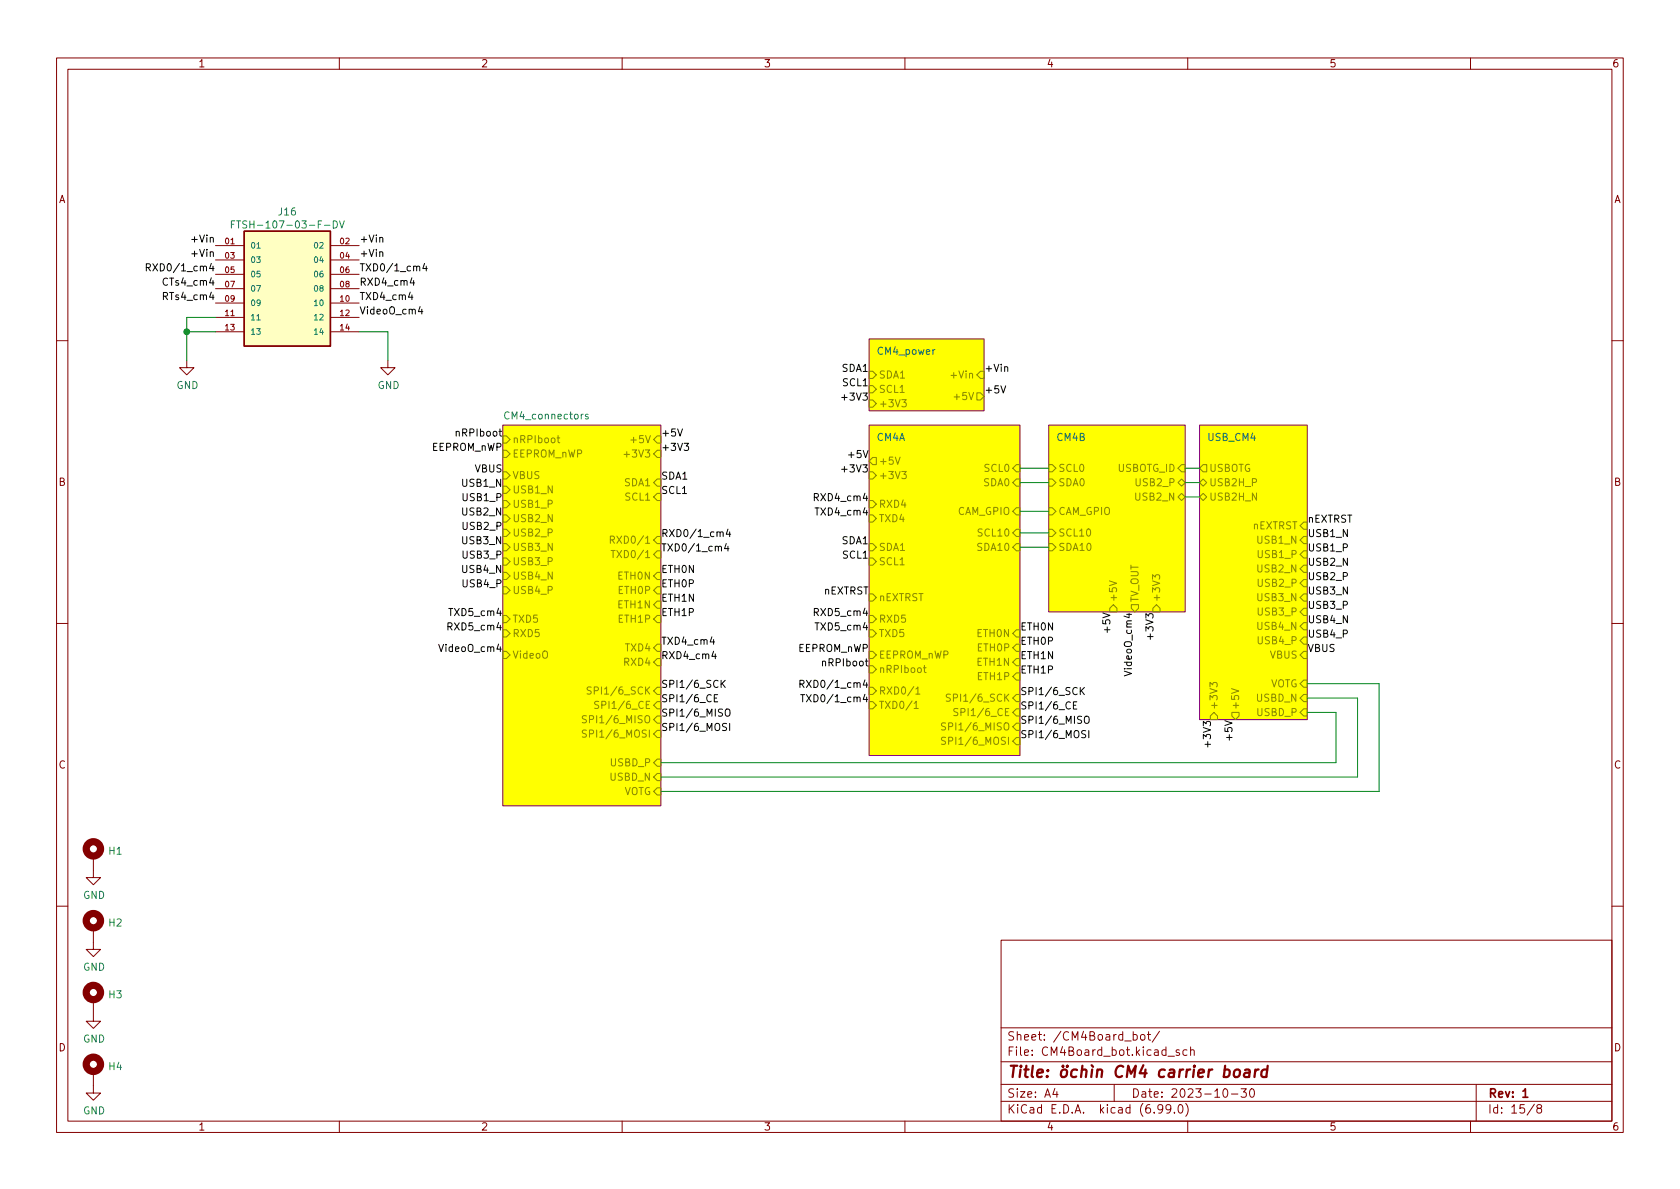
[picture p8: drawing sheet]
<svg xmlns="http://www.w3.org/2000/svg" width="297mm" height="210mm" viewBox="0 0 297 210" stroke-linecap="round" stroke-linejoin="round" font-family="sans-serif">
<g fill="none" stroke="#840000" stroke-width=".18">
<path d="M10 10.2h277v190.1h-277zM12 12.2h273v186.1h-273zM60 10.2v2M110 10.2v2M160 10.2v2M210 10.2v2M260 10.2v2M38.1 43.4h5.1M38.1 46h5.1M38.1 48.5h5.1M38.1 51h5.1M38.1 53.6h5.1"/>
<path d="M38.1 56.1h5.1M38.1 58.7h5.1M58.4 43.4h5.1M58.4 46h5.1M58.4 48.5h5.1M58.4 51h5.1M58.4 53.6h5.1M58.4 56.1h5.1M58.4 58.7h5.1M10 60.2h2M33 63.7v1.3h1.3l-1.3 1.3-1.3-1.3h1.3M68.6 63.7v1.3h1.2l-1.2 1.3-1.3-1.3h1.3"/>
<path d="M285 60.2h2M10 110.2h2M285 110.2h2M16.5 151.4v3.8h1.3l-1.3 1.3-1.3-1.3h1.3M10 160.2h2M16.5 164.1v3.8h1.3l-1.3 1.3-1.3-1.3h1.3M16.5 176.8v3.8h1.3l-1.3 1.3-1.3-1.3h1.3M177 166.3h108v32h-108zM285 160.2h2M16.5 189.5v3.8h1.3l-1.3 1.3-1.3-1.3h1.3M60 198.3v2M110 198.3v2"/>
<path d="M160 198.3v2M177 194.8h108M177 191.8h108M177 187.8h108M177 181.8h108M186.5 192.5l-.4 1h1M186.9 193v1M197 191.8v3M200.4 183l.4-.1 .3 .3v.4l-.2 .3h-.5M201.7 183.1l.2-.2 .5 .2v.5l-.1 .3h-.4l-.2-.1zM202.9 182.9h.5M203.1 182.4v1.3l.3 .2"/>
<path d="M205 182.4l-1.3 1.9M205.6 196l-.3 .3h-.3l-.3-.3 .2-.6 .4-.1 .2 .2a.99 .99 0 0 1-.4 1.3h-.2M206.5 186.8h1.1M207 196l-.3 .3h-.3l-.3-.3 .2-.6 .4-.1 .2 .2a.99 .99 0 0 1-.3 1.3h-.3M207.6 196.7v.1M208.5 195.4l.1-.1a.81 .81 0 0 1 .6 .7 .81 .81 0 0 1-.3 .8h-.1a.81 .81 0 0 1-.6-.6 .81 .81 0 0 1 .3-.8zM208.5 185.7l-.4-.1-.2 .2 .1 .3 .5 .1v.4h-.6M209.6 195.1a1.72 1.72 0 0 1 0 2.3M209.9 185.7l-.5-.1-.3 .3v.4l.2 .3h.6M210 198.3v2M210.5 185.8l.2-.2 .4 .1v.9M210.5 185.1v1.5"/>
<path d="M216.4 192.6l.2-.1a.81 .81 0 0 1 .6 .7 .81 .81 0 0 1-.3 .8h-.2a.81 .81 0 0 1-.6-.6 .81 .81 0 0 1 .3-.8zM217.7 193.5h1.2M219.4 192.5h1l-.5 .6 .4 .1v.7l-.2 .1h-.5l-.2-.1M221.1 192.7l.2-.2a.81 .81 0 0 1 .6 .7 .81 .81 0 0 1-.3 .8h-.2a.81 .81 0 0 1-.3-1.3zM260 198.3v2M261 191.8v6.5M271.3 195.3l-1.3 1.9M272 196l-.3-.3 .1-.2 .2-.2 .4 .1 .2 .2-.1 .2-.6 .2-.2 .3 .1 .4 .2 .1h.3l.3-.3-.1-.4-.2-.1"/>
</g>
<path d="M269.3 193l.4-.5v1.5M269.3 194h.8" fill="none" stroke="#840000" stroke-width=".3"/>
<g fill="none" stroke="#840000" stroke-width=".4">
<path d="M178.7 188.5h1.2M179.3 188.5l-.3 2M180.4 189.1l-.1 1.4M180.5 188.5l-.1 .1 .1 .1 .1-.1-.1-.1v.2M181.1 189.1h.8M181.5 188.5l-.2 1.7v.2l.4 .1M182.6 188.5l-.2 1.7 .3 .3M183.4 189.8l1-.2-.1-.4-.5-.1-.3 .3-.1 1 .2 .1 .6-.1M185.2 190.3v.1l-.1 .1-.1-.1 .2-.1-.1 .2M185.3 189.2l.1 .1-.1 .1-.1-.1 .1-.1v.2M187.8 189.3a.52 .52 0 0 1 .5-.2 .52 .52 0 0 1 .4 .4l-.1 .6a.55 .55 0 0 1-.5 .4 .55 .55 0 0 1-.5-.4zM188 188.5v.1l-.1 .1-.1-.1 .2-.1-.1 .2"/>
<path d="M188.7 188.5l.1 .1-.1 .1-.1-.1 .1-.1v.2M190.4 189.2a.66 .66 0 0 0-1 .3v.6l.1 .3 .2 .1 .6-.1M191.3 189.3a.49 .49 0 0 1 .8 .1l-.1 1.1M191.4 188.5l-.3 2M193 188.4l.3 .3M193.1 189.1l-.2 1.4M194 189.3a.49 .49 0 0 1 .9 .1l-.1 1.1M194.1 189.1l-.2 1.4M198.6 188.7a.88 .88 0 0 0-1-.1 .88 .88 0 0 0-.4 1 .69 .69 0 0 0 .4 .8 .69 .69 0 0 0 .8-.1M199.2 190.5l.3-2 .5 1.4 .8-1.4-.2 2M202.2 188.4l-.7 1.4h1.2M202.5 189.1l-.1 1.4"/>
<path d="M206 189.2a.66 .66 0 0 0-1 .3l-.1 .6 .1 .3 .2 .1 .6-.1M206.8 189.2l.2-.1 .6 .1-.1 1.3M207.6 189.6l-.7 .1a.4 .4 0 0 0-.3 .3 .4 .4 0 0 0 .2 .5l.7-.1M208.6 189.1l-.1 1.4M209.2 189.1l-.4 .1-.2 .3M209.9 189.1l-.2 1.4M210.4 189.1l-.4 .1-.2 .3M211.1 189.1l-.2 1.4M211.2 188.5l-.1 .1 .1 .1 .1-.1-.1-.1v.2M211.9 189.8l1-.2-.1-.4-.5-.1-.4 .3v1l.2 .1 .6-.1M213.8 189.1l-.2 1.4M214.3 189.1l-.3 .1-.3 .3"/>
<path d="M216.5 189.2l.2-.1 .6 .1 .1 .3v.6a.66 .66 0 0 1-1 .3M216.6 188.5l-.2 2M218.3 189.3a.52 .52 0 0 1 .5-.2 .52 .52 0 0 1 .5 .4l-.1 .6a.55 .55 0 0 1-.5 .4 .55 .55 0 0 1-.6-.4zM220.1 189.2l.2-.1 .6 .1-.1 1.3M221 189.6l-.7 .1a.4 .4 0 0 0-.4 .3 .4 .4 0 0 0 .3 .5l.7-.1M222 189.1l-.2 1.4M222.5 189.1l-.4 .1-.2 .3M224 189.2a.66 .66 0 0 0-.9 .3l-.1 .6 .1 .3 .2 .1 .6-.1M224.1 188.5l-.2 2"/>
</g>
<g fill="#ff0" stroke="#ff0" stroke-width=".18">
<path d="M153.7 59.9h20.3v12.7h-20.3z"/>
<path d="M88.9 75.2h27.9v67.3h-27.9z"/>
<path d="M153.7 75.2h26.6v58.4h-26.6z"/>
<path d="M185.4 75.2h24.1v33h-24.1z"/>
<path d="M212.1 75.2h19v52h-19z"/>
</g>
<path d="M153.7 59.9h20.3v12.7h-20.3zM88.9 75.2h27.9v67.3h-27.9zM153.7 75.2h26.6v58.4h-26.6zM185.4 75.2h24.1v33h-24.1zM212.1 75.2h19v52h-19z" fill="none" stroke="#840084" stroke-width=".18"/>
<g fill="none" stroke="#848400" stroke-width=".18">
<path d="M88.9 77.1h.6l.7 .6-.7 .7h-.6zM88.9 79.6h.6l.7 .7-.7 .6h-.6zM98.5 77.4h.5M98.7 77v1.1l.3 .2M116.2 77.1h.6v1.3h-.6l-.6-.7zM116.2 79.6h.6v1.3h-.6l-.6-.6zM153.7 70.7h.6l.6 .7-.6 .6h-.6zM153.7 65.7h.6l.6 .6-.6 .6h-.6zM153.7 68.2h.6l.6 .6-.6 .7h-.6zM159.4 70.7h.8l-.4 .5 .4 .1v.5l-.2 .1-.6-.1M172.7 69.5h.7l.6 .6-.6 .6h-.7zM173.4 65.7h.6v1.2h-.6l-.7-.6z"/>
<path d="M88.9 83.4h.6l.7 .7-.7 .6h-.6zM88.9 86h.6l.7 .6-.7 .6h-.6zM88.9 88.5h.6l.7 .6-.7 .7h-.6zM88.9 93.6h.6l.7 .6-.7 .7h-.6zM88.9 96.1h.6l.7 .7-.7 .6h-.6zM88.9 98.7h.6l.7 .6-.7 .6h-.6zM88.9 91.1h.6l.7 .6-.7 .6h-.6zM107.9 95.5l.6-.1 .1-.2v-.3l-.7-.1v1.3M108 97.3h.8M108.2 95.5l.4 .6M108.4 97.3v1.3M110.3 80.3h1"/>
<path d="M116.2 94.9h.6v1.2h-.6l-.6-.6zM116.2 97.4h.6v1.3h-.6l-.6-.7zM116.2 84.7h.6v1.3h-.6l-.6-.7zM116.2 87.2h.6v1.3h-.6l-.6-.6zM153.7 88.5h.6l.6 .6-.6 .7h-.6zM153.7 91.1h.6l.6 .6-.6 .6h-.6zM153.7 83.4h.6l.6 .7-.6 .6h-.6zM153.7 96.1h.6l.6 .7-.6 .6h-.6zM153.7 98.7h.6l.6 .6-.6 .6h-.6zM154.3 80.9h.6v1.3h-.6l-.6-.7zM158.3 80.8l.4 1.3 .4-1.3M159.4 83.4h.8l-.4 .5 .4 .1v.5l-.2 .1-.6-.1"/>
<path d="M179.7 93.6h.6v1.3h-.6l-.6-.7zM179.7 96.1h.6v1.3h-.6l-.6-.6zM179.7 84.7h.6v1.3h-.6l-.6-.7zM179.7 82.2h.6v1.2h-.6l-.6-.6zM179.7 89.8h.6v1.3h-.6l-.6-.7zM185.4 96.1h.7l.6 .7-.6 .6h-.7zM185.4 93.6h.7l.6 .6-.6 .7h-.7zM185.4 89.8h.7l.6 .6-.6 .7h-.7zM185.4 82.2h.7l.6 .6-.6 .6h-.7zM185.4 84.7h.7l.6 .6-.6 .7h-.7zM208.3 87.9l.6-.7 .6 .7-.6 .6zM208.3 85.3l.6-.6 .6 .6-.6 .7z"/>
<path d="M208.9 82.2h.6v1.2h-.6l-.6-.6zM212.1 85.3l.6-.6 .7 .6-.7 .7zM212.1 87.9l.6-.7 .7 .7-.7 .6zM212.7 82.2h.7v1.2h-.7l-.6-.6zM229.9 93l.6-.7h.6v1.3h-.6zM229.9 98l.6-.6h.6v1.3h-.6zM230.5 94.9h.6v1.2h-.6l-.6-.6zM230.5 99.9h.6v1.3h-.6l-.6-.6zM88.9 103.8h.6l.7 .6-.7 .6h-.6zM88.9 101.2h.6l.7 .6-.7 .7h-.6zM88.9 111.4h.6l.7 .6-.7 .6h-.6zM88.9 108.8h.6l.7 .7-.7 .6h-.6z"/>
<path d="M88.9 115.2h.6l.7 .6-.7 .7h-.6zM116.2 113.9h.6v1.3h-.6l-.6-.7zM116.2 116.5h.6v1.2h-.6l-.6-.6zM116.2 101.2h.6v1.3h-.6l-.6-.7zM116.2 103.8h.6v1.2h-.6l-.6-.6zM116.2 108.8h.6v1.3h-.6l-.6-.6zM116.2 106.3h.6v1.3h-.6l-.6-.7zM153.7 105h.6l.6 .7-.6 .6h-.6zM153.7 108.8h.6l.6 .7-.6 .6h-.6zM153.7 111.4h.6l.6 .6-.6 .6h-.6zM153.7 115.2h.6l.6 .6-.6 .7h-.6zM153.7 117.7h.6l.6 .7-.6 .6h-.6z"/>
<path d="M163.3 118.1h.4M163.4 117.7v1.1l.3 .1M179.7 111.4h.6v1.2h-.6l-.6-.6zM179.7 113.9h.6v1.3h-.6l-.6-.7zM179.7 116.5h.6v1.2h-.6l-.6-.6zM179.7 119h.6v1.3h-.6l-.6-.7zM196.2 102.7l1.2 .4-1.2 .5M196.8 106.9l.7 .7v.6h-1.3v-.6zM200 106.9h1.3v.7l-.6 .6-.7-.6zM203.8 102.4v-.8l.5 .5 .1-.4h.5l.1 .2-.1 .5M203.8 107.6l.7-.7 .6 .7v.6h-1.3zM229.9 105.7l.6-.7h.6v1.3h-.6z"/>
<path d="M229.9 115.8l.6-.6h.6v1.3h-.6zM230.5 110.1h.6v1.3h-.6l-.6-.7zM230.5 112.6h.6v1.3h-.6l-.6-.6zM230.5 107.6h.6v1.2h-.6l-.6-.6zM230.5 102.5h.6v1.3h-.6l-.6-.7zM103.7 126.6h-.5l-.2 .1v.3l.6 .3 .1 .3-.3 .2h-.4M103.7 129.2l-.5-.1-.2 .1v.4l.6 .2 .1 .3-.3 .3-.4-.1M104.5 121.5h-.5l-.1 .1v.4l.5 .2 .1 .3-.2 .2h-.5M105.9 124.1l-.5-.1-.2 .1v.4l.5 .2 .2 .3-.3 .3-.5-.1M116.2 124.1h.6v1.2h-.6l-.6-.6zM116.2 126.6h.6v1.3h-.6l-.6-.7zM116.2 129.2h.6v1.2h-.6l-.6-.6z"/>
<path d="M116.2 121.5h.6v1.3h-.6l-.6-.6zM116.2 134.2h.6v1.3h-.6l-.6-.6zM116.2 136.8h.6v1.2h-.6l-.6-.6zM116.2 139.3h.6v1.3h-.6l-.6-.7zM153.7 124.1h.6l.6 .6-.6 .6h-.6zM153.7 121.5h.6l.6 .7-.6 .6h-.6zM161.6 124.4l.4-.4v1.3M161.6 125.3h.8M161.9 121.8l.4-.3v1.2M161.9 122.7h.8M167.2 130.4h-.5l-.2 .1v.3l.6 .3 .1 .3-.3 .2h-.4M167.2 127.9l-.5-.1-.2 .1v.4l.6 .2 .1 .4-.3 .2-.4-.1"/>
<path d="M168 122.8l-.5-.1-.1 .2v.3l.5 .3 .1 .3-.2 .2h-.5M169.4 125.3h-.5l-.2 .1v.4l.5 .2 .2 .3-.3 .3-.5-.1M179.7 125.3h.6v1.3h-.6l-.6-.6zM179.7 130.4h.6v1.3h-.6l-.6-.6zM179.7 122.8h.6v1.3h-.6l-.6-.7zM179.7 127.9h.6v1.3h-.6l-.6-.7zM213.9 121.5v-.8l.5 .4 .1-.4h.6l.1 .2-.1 .6M214.6 126l.7 .6v.6h-1.3v-.6zM217.7 121.8l1.3 .4-1.3 .4M217.8 126h1.3v.6l-.7 .6-.6-.6zM229.9 120.9l.6-.6h.6v1.2h-.6zM230.5 122.8h.6v1.3h-.6l-.6-.7z"/>
<path d="M230.5 125.3h.6v1.3h-.6l-.6-.6z"/>
</g>
<path d="M40.9 39.7h.4M41.5 39.1h-.6v1.2M41.8 39.1h.7M42.2 39.1v1.2M58.9 39.1a.64 .64 0 0 1 .8 .6 .64 .64 0 0 1-.8 .6zM60 39.1l.4 1.2 .5-1.2M45.4 43.9h.6M45.4 56.6h.6M104 73.3l-.3-.1-.2 .2 .1 .2 .4 .1v.3h-.5" fill="none" stroke="#008484" stroke-width=".18"/>
<g fill="none" stroke="#840000" stroke-width="1.3">
<circle cx="16.5" cy="150.1" r="1.27"/>
<circle cx="16.5" cy="175.5" r="1.27"/>
<circle cx="16.5" cy="162.8" r="1.27"/>
<circle cx="16.5" cy="188.2" r="1.27"/>
</g>
<path d="M43.2 40.9h15.2v20.3h-15.2z" fill="#ffffc2" stroke="#ffffc2" stroke-width=".18"/>
<path d="M43.2 40.9h15.2v20.3h-15.2z" fill="none" stroke="#840000" stroke-width=".25"/>
<g fill="none" stroke="#000" stroke-width=".18">
<path d="M25.9 47.3l.6-.1 .1-.1-.1-.3-.6-.2v1.3M26.2 47.3l.4 .6M67.1 42.1l.2-.1h.3l.1 .8M67.1 44.6l.2-.1 .3 .1 .1 .8M72.5 51.7l-.3 .9h.8M72.8 49.1l-.3 .9h.8M73.1 49.6v.8M74.3 54.2l-.3 .9h.8M74.6 54.7v.8M75.1 46.6l-.3 .9h.8M75.4 47.1v.8M119.8 75.8l.4 1.3 .5-1.3"/>
<path d="M121 78.4h.8l-.5 .5 .4 .1v.5l-.2 .2-.5-.2M148.8 70.3h1M177 68.2l.4 1.3 .4-1.3M177.6 65l.2-.2 .3 .1 .1 .8M128.4 96.1l-.3 .9h.8M128.7 93.6l-.3 .9h.8M128.7 96.6v.8M129 94.1v.8M148.8 83h1M77.6 113.9l.4 1.3 .4-1.3M125.9 112.6l-.3 .9h.8M126.2 115.2l-.3 .9h.8"/>
<path d="M126.5 115.6v.9M198.8 118.7l1.3 .4-1.3 .4M203.4 112.1v1M126.3 123.4h.4M126.9 122.8h-.6v1.3h.6M127.5 120.3v1.3M127.7 120.8l.5 .8M128.2 120.3l-.7 .7M128.3 125.6l.2-.2a.43 .43 0 0 1 .6 .4v.4a.42 .42 0 0 1-.5 .5 .42 .42 0 0 1-.4-.5zM128.5 128l-.5-.1-.3 .3 .2 .3 .5 .2v.4l-.2 .1-.5-.1M129 127.9v1.3M141.4 121l.6-.1 .2-.2-.1-.3-.7-.1v1.3"/>
<path d="M141.6 122.8h.7M141.7 121l.5 .6M141.9 122.8v1.3M189.8 124.7h.4M190.4 124.1h-.6v1.3h.6M191 121.6v1.2M191.2 122.1l.5 .7M191.7 121.6l-.7 .7M191.9 126.7l.1-.1a.43 .43 0 0 1 .6 .5v.4a.42 .42 0 0 1-.5 .4 .42 .42 0 0 1-.4-.4v-.4zM192 129.2h-.5l-.3 .2 .2 .3 .5 .3v.3l-.2 .2-.5-.1M192.5 129.2v1.3M213.5 131.1v1"/>
</g>
<g fill="none" stroke="#008400" stroke-width=".18">
<path d="M33 58.7h5.1M38.1 56.1h-5.1v7.6M63.5 58.7h5.1v5M180.3 82.8h5.1M180.3 90.4h5.1M180.3 94.2h5.1M180.3 96.8h5.1M180.3 85.3h5.1M209.5 82.8h2.6M209.5 87.9h2.6M209.5 85.3h2.6M231.1 123.4h8.9v14h-123.2"/>
<path d="M231.1 120.9h12.7v19h-127M231.1 126h5.1v8.9h-119.4"/>
</g>
<circle cx="33" cy="58.7" r=".51" fill="#008400" stroke="#008400" stroke-width=".18"/>
<g font-size="2.1" fill="#840000">
<text x="178" y="184">Sheet: /CM4Board_bot/</text>
<text x="178" y="186.7">File: CM4Board_bot.kicad_sch</text>
<text x="178" y="196.9">KiCad E.D.A. kicad (6.99.0)</text>
<text x="178" y="194.1">Size: A4</text>
<text x="200" y="194.1">Date: 2023-10-30</text>
<text x="263" y="194.1">Rev: 1</text>
<text x="263" y="196.9">Id: 15/8</text>
</g>
<g font-size="1.8" fill="#840000">
<text x="35" y="11.9">1</text>
<text x="85" y="11.9">2</text>
<text x="135" y="11.9">3</text>
<text x="185" y="11.9">4</text>
<text x="235" y="11.9">5</text>
<text x="285" y="11.9">6</text>
<text x="10.3" y="35.9">A</text>
<text x="285.3" y="35.9">A</text>
<text x="10.3" y="85.9">B</text>
<text x="285.3" y="85.9">B</text>
<text x="10.3" y="135.9">C</text>
<text x="285.3" y="135.9">C</text>
<text x="10.3" y="185.9">D</text>
<text x="285.3" y="185.9">D</text>
<text x="35" y="199.9">1</text>
<text x="85" y="199.9">2</text>
<text x="135" y="199.9">3</text>
<text x="185" y="199.9">4</text>
<text x="235" y="199.9">5</text>
<text x="285" y="199.9">6</text>
</g>
<g font-size="1.8" fill="#008484">
<text x="43.1" y="40.4">FTSH-107-03-F-DV</text>
<text x="49.3" y="38.1">J16</text>
<text x="155.3" y="62.7">CM4_power</text>
<text x="31.2" y="68.8">GND</text>
<text x="66.7" y="68.8">GND</text>
<text x="89.5" y="74.2">CM4_connectors</text>
<text x="155" y="78">CM4A</text>
<text x="186.9" y="78">CM4B</text>
<text x="213.6" y="78">USB_CM4</text>
<text x="19.3" y="151.1">H1</text>
<text x="14.7" y="158.9">GND</text>
<text x="19.3" y="163.8">H2</text>
<text x="14.7" y="171.6">GND</text>
<text x="19.3" y="176.5">H3</text>
<text x="14.7" y="184.3">GND</text>
<text x="19.3" y="189.2">H4</text>
<text x="14.7" y="197">GND</text>
</g>
<g font-size="1.8">
<text x="27.4" y="48">RXD0/1_cm4</text>
<text x="34.3" y="45.4">+Vin</text>
<text x="34.3" y="42.9">+Vin</text>
<text x="63.5" y="42.9">+Vin</text>
<text x="63.5" y="45.4">+Vin</text>
<text x="63.5" y="48">TXD0/1_cm4</text>
<text x="29.3" y="50.5">CTs4_cm4</text>
<text x="29.3" y="53">RTs4_cm4</text>
<text x="63.5" y="50.5">RXD4_cm4</text>
<text x="63.5" y="53">TXD4_cm4</text>
<text x="63.5" y="55.6">VideoO_cm4</text>
<text x="149" y="65.7">SDA1</text>
<text x="174" y="65.7">+Vin</text>
<text x="149.1" y="68.3">SCL1</text>
<text x="149.5" y="70.8">+3V3</text>
<text x="174" y="69.6">+5V</text>
<text x="81" y="77.2">nRPIboot</text>
<text x="116.8" y="77.2">+5V</text>
<text x="76.3" y="79.7">EEPROM_nWP</text>
<text x="84" y="83.5">VBUS</text>
<text x="116.8" y="79.7">+3V3</text>
<text x="149.5" y="83.5">+3V3</text>
<text x="150.5" y="81">+5V</text>
<text x="81.9" y="86.1">USB1_N</text>
<text x="82" y="88.6">USB1_P</text>
<text x="116.8" y="84.8">SDA1</text>
<text x="116.8" y="87.3">SCL1</text>
<text x="144.4" y="88.6">RXD4_cm4</text>
<text x="81.9" y="91.1">USB2_N</text>
<text x="82" y="93.7">USB2_P</text>
<text x="116.8" y="95">RXD0/1_cm4</text>
<text x="144.6" y="91.1">TXD4_cm4</text>
<text x="231.1" y="92.4">nEXTRST</text>
<text x="231.1" y="95">USB1_N</text>
<text x="81.9" y="101.3">USB4_N</text>
<text x="81.9" y="96.2">USB3_N</text>
<text x="82" y="98.8">USB3_P</text>
<text x="116.8" y="97.5">TXD0/1_cm4</text>
<text x="116.8" y="101.3">ETH0N</text>
<text x="149" y="96.2">SDA1</text>
<text x="149.1" y="98.8">SCL1</text>
<text x="231.1" y="97.5">USB1_P</text>
<text x="231.1" y="100">USB2_N</text>
<text x="82" y="103.8">USB4_P</text>
<text x="116.8" y="103.8">ETH0P</text>
<text x="116.8" y="106.4">ETH1N</text>
<text x="145.6" y="105.1">nEXTRST</text>
<text x="231.1" y="102.6">USB2_P</text>
<text x="231.1" y="105.1">USB3_N</text>
<text x="231.1" y="107.7">USB3_P</text>
<text x="79.7" y="111.5">RXD5_cm4</text>
<text x="79.9" y="108.9">TXD5_cm4</text>
<text x="116.8" y="108.9">ETH1P</text>
<text x="144.4" y="108.9">RXD5_cm4</text>
<text x="144.6" y="111.5">TXD5_cm4</text>
<text x="180.3" y="111.5">ETH0N</text>
<text x="196.3" y="111.4" transform="rotate(-90 196.3 111.4)">+5V</text>
<text x="203.9" y="112.4" transform="rotate(-90 203.9 112.4)">+3V3</text>
<text x="231.1" y="110.2">USB4_N</text>
<text x="231.1" y="112.7">USB4_P</text>
<text x="78.2" y="115.3">VideoO_cm4</text>
<text x="116.8" y="114">TXD4_cm4</text>
<text x="116.8" y="116.5">RXD4_cm4</text>
<text x="141.1" y="115.3">EEPROM_nWP</text>
<text x="145.8" y="117.8">nRPIboot</text>
<text x="180.3" y="119.1">ETH1P</text>
<text x="180.3" y="116.5">ETH1N</text>
<text x="180.3" y="114">ETH0P</text>
<text x="200.1" y="118.9" transform="rotate(-90 200.1 118.9)">VideoO_cm4</text>
<text x="231.1" y="115.3">VBUS</text>
<text x="116.8" y="124.2">SPI1/6_CE</text>
<text x="116.8" y="121.6">SPI1/6_SCK</text>
<text x="143" y="121.6">RXD0/1_cm4</text>
<text x="143.2" y="124.2">TXD0/1_cm4</text>
<text x="180.3" y="125.4">SPI1/6_CE</text>
<text x="180.3" y="122.9">SPI1/6_SCK</text>
<text x="116.8" y="126.7">SPI1/6_MISO</text>
<text x="116.8" y="129.2">SPI1/6_MOSI</text>
<text x="180.3" y="130.5">SPI1/6_MOSI</text>
<text x="180.3" y="128">SPI1/6_MISO</text>
<text x="214.1" y="131.4" transform="rotate(-90 214.1 131.4)">+3V3</text>
<text x="217.9" y="130.4" transform="rotate(-90 217.9 130.4)">+5V</text>
</g>
<g font-size="1.8" fill="#848400">
<text x="155.3" y="66.9">SDA1</text>
<text x="155.3" y="69.5">SCL1</text>
<text x="168.6" y="66.9">+Vin</text>
<text x="169.1" y="70.7">+5V</text>
<text x="155.3" y="72">+3V3</text>
<text x="90.6" y="78.4">nRPIboot</text>
<text x="90.6" y="80.9">EEPROM_nWP</text>
<text x="111" y="80.9">+3V3</text>
<text x="112" y="78.4">+5V</text>
<text x="155.3" y="82.2">+5V</text>
<text x="174.2" y="83.4">SCL0</text>
<text x="187.1" y="83.4">SCL0</text>
<text x="197.6" y="83.4">USBOTG_ID</text>
<text x="213.7" y="83.4">USBOTG</text>
<text x="90.6" y="84.7">VBUS</text>
<text x="90.6" y="87.2">USB1_N</text>
<text x="90.6" y="89.8">USB1_P</text>
<text x="110.5" y="86">SDA1</text>
<text x="110.7" y="88.5">SCL1</text>
<text x="155.3" y="89.8">RXD4</text>
<text x="155.3" y="84.7">+3V3</text>
<text x="174" y="86">SDA0</text>
<text x="187.1" y="86">SDA0</text>
<text x="200.9" y="88.5">USB2_N</text>
<text x="201" y="86">USB2_P</text>
<text x="213.7" y="86">USB2H_P</text>
<text x="213.7" y="88.5">USB2H_N</text>
<text x="90.6" y="94.9">USB2_P</text>
<text x="90.6" y="92.3">USB2_N</text>
<text x="155.3" y="92.3">TXD4</text>
<text x="169.3" y="91.1">CAM_GPIO</text>
<text x="173.2" y="94.9">SCL10</text>
<text x="187.1" y="94.9">SCL10</text>
<text x="187.1" y="91.1">CAM_GPIO</text>
<text x="221.4" y="93.6">nEXTRST</text>
<text x="90.6" y="97.4">USB3_N</text>
<text x="90.6" y="99.9">USB3_P</text>
<text x="109" y="96.1">RXD0/1</text>
<text x="109.2" y="98.7">TXD0/1</text>
<text x="155.3" y="97.4">SDA1</text>
<text x="155.3" y="99.9">SCL1</text>
<text x="173" y="97.4">SDA10</text>
<text x="187.1" y="97.4">SDA10</text>
<text x="222.5" y="96.1">USB1_N</text>
<text x="222.5" y="101.2">USB2_N</text>
<text x="222.6" y="98.7">USB1_P</text>
<text x="90.6" y="105">USB4_P</text>
<text x="90.6" y="102.5">USB4_N</text>
<text x="109.4" y="102.5">ETH0N</text>
<text x="109.4" y="107.6">ETH1N</text>
<text x="109.5" y="105">ETH0P</text>
<text x="155.3" y="106.3">nEXTRST</text>
<text x="197.5" y="106.5" transform="rotate(-90 197.5 106.5)">+5V</text>
<text x="201.3" y="106.5" transform="rotate(-90 201.3 106.5)">TV_OUT</text>
<text x="205.1" y="106.5" transform="rotate(-90 205.1 106.5)">+3V3</text>
<text x="222.5" y="106.3">USB3_N</text>
<text x="222.6" y="103.8">USB2_P</text>
<text x="90.6" y="112.6">RXD5</text>
<text x="90.6" y="110.1">TXD5</text>
<text x="109.5" y="110.1">ETH1P</text>
<text x="155.3" y="110.1">RXD5</text>
<text x="155.3" y="112.6">TXD5</text>
<text x="172.9" y="112.6">ETH0N</text>
<text x="222.5" y="111.4">USB4_N</text>
<text x="222.6" y="113.9">USB4_P</text>
<text x="222.6" y="108.8">USB3_P</text>
<text x="90.6" y="116.5">VideoO</text>
<text x="110.5" y="117.7">RXD4</text>
<text x="110.7" y="115.2">TXD4</text>
<text x="155.3" y="116.5">EEPROM_nWP</text>
<text x="155.3" y="119">nRPIboot</text>
<text x="172.9" y="117.7">ETH1N</text>
<text x="173" y="115.2">ETH0P</text>
<text x="224.6" y="116.5">VBUS</text>
<text x="105.2" y="122.8">SPI1/6_SCK</text>
<text x="106.4" y="125.3">SPI1/6_CE</text>
<text x="155.3" y="125.3">TXD0/1</text>
<text x="155.3" y="122.8">RXD0/1</text>
<text x="168.7" y="124.1">SPI1/6_SCK</text>
<text x="173" y="120.3">ETH1P</text>
<text x="215.3" y="125.6" transform="rotate(-90 215.3 125.6)">+3V3</text>
<text x="219.1" y="125.6" transform="rotate(-90 219.1 125.6)">+5V</text>
<text x="222.2" y="124.1">USBD_N</text>
<text x="224.5" y="121.5">VOTG</text>
<text x="104.4" y="127.9">SPI1/6_MISO</text>
<text x="104.4" y="130.4">SPI1/6_MOSI</text>
<text x="167.9" y="131.7">SPI1/6_MOSI</text>
<text x="167.9" y="129.2">SPI1/6_MISO</text>
<text x="169.9" y="126.6">SPI1/6_CE</text>
<text x="222.3" y="126.6">USBD_P</text>
<text x="108" y="135.5">USBD_P</text>
<text x="107.9" y="138">USBD_N</text>
<text x="110.2" y="140.6">VOTG</text>
</g>
<g font-size="1.4" fill="#840000">
<text x="39.9" y="43.2">01</text>
<text x="39.9" y="45.7">03</text>
<text x="60.2" y="43.2">02</text>
<text x="60.2" y="45.7">04</text>
<text x="39.9" y="48.3">05</text>
<text x="39.9" y="50.8">07</text>
<text x="39.9" y="53.3">09</text>
<text x="60.2" y="48.3">06</text>
<text x="60.2" y="50.8">08</text>
<text x="60.2" y="53.3">10</text>
<text x="39.9" y="55.9">11</text>
<text x="39.9" y="58.4">13</text>
<text x="60.2" y="55.9">12</text>
<text x="60.2" y="58.4">14</text>
</g>
<g font-size="1.4" fill="#008484">
<text x="44.2" y="43.9">01</text>
<text x="44.2" y="46.5">03</text>
<text x="55.8" y="43.9">02</text>
<text x="55.8" y="46.5">04</text>
<text x="44.2" y="49">05</text>
<text x="44.2" y="51.6">07</text>
<text x="55.8" y="49">06</text>
<text x="55.8" y="51.6">08</text>
<text x="44.2" y="54.1">09</text>
<text x="44.2" y="56.6">11</text>
<text x="44.2" y="59.2">13</text>
<text x="55.8" y="54.1">10</text>
<text x="55.8" y="56.6">12</text>
<text x="55.8" y="59.2">14</text>
</g>
</svg>
